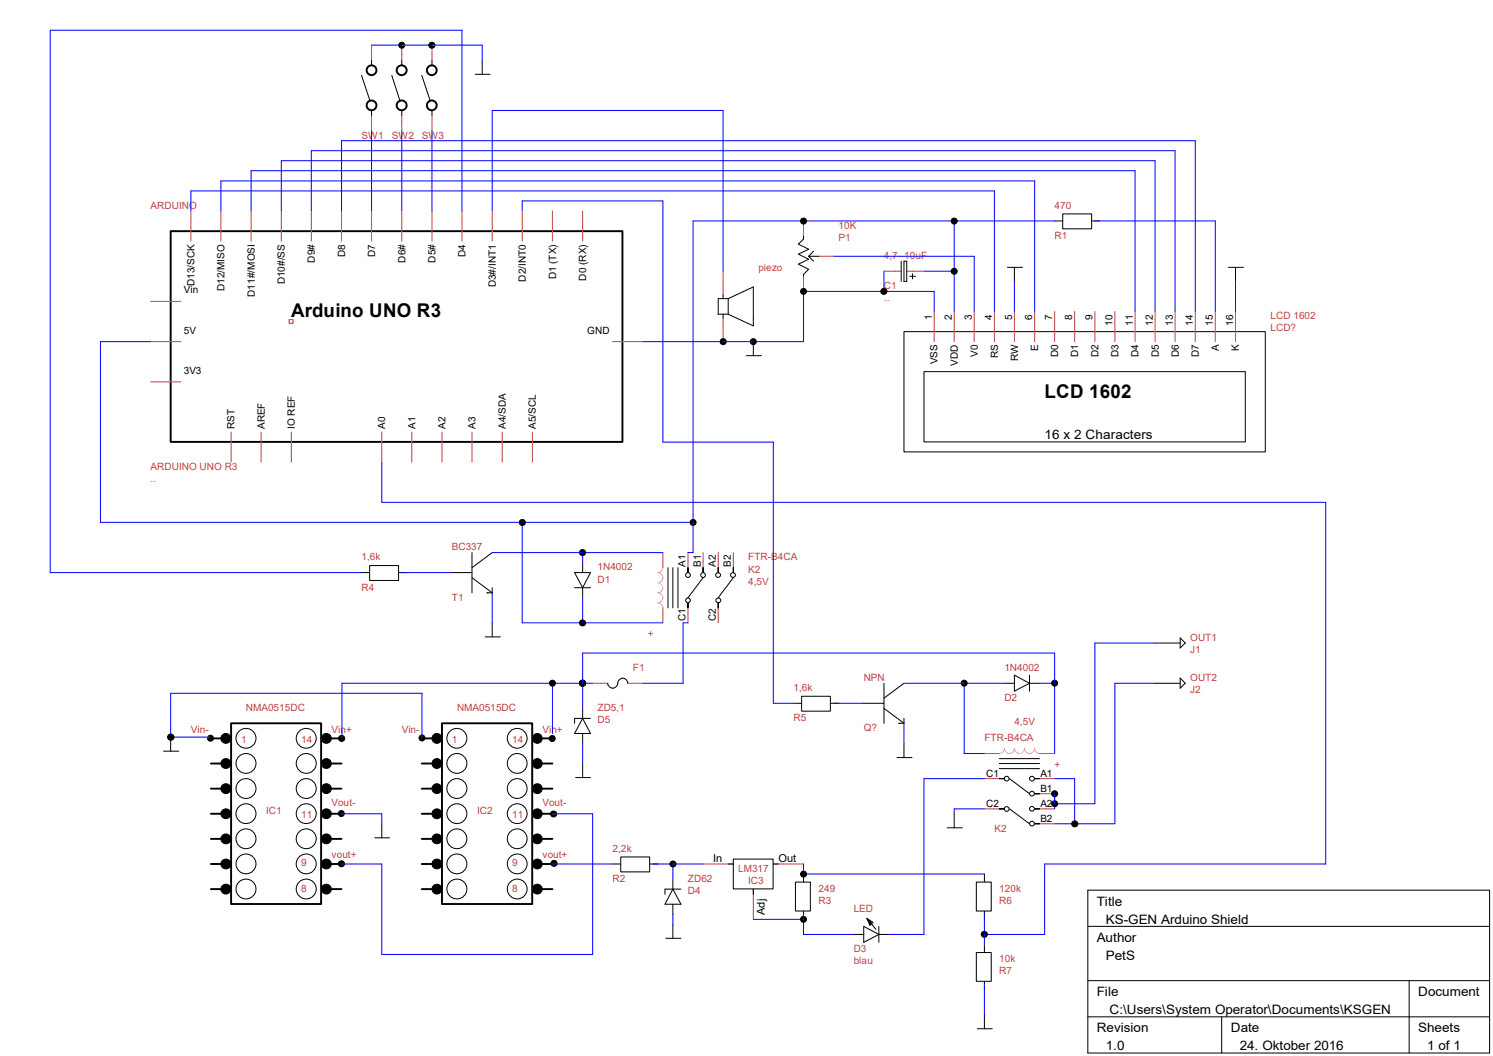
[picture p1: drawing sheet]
<svg xmlns="http://www.w3.org/2000/svg" width="297mm" height="210mm" viewBox="0 0 297 210" stroke-linecap="round" stroke-linejoin="round" font-family="sans-serif">
<path d="M131.9 116.9a1.1 1.1 0 0 1-1 1 1 1 0 0 1 1 1 1 1 0 0 1-1 1 1.01 1.01 0 0 1 1 1M131.9 112.9a1.01 1.01 0 0 1-1 1 1.02 1.02 0 0 1 1 1 1.02 1.02 0 0 1-1 1M198.8 149.9a1.01 1.01 0 0 0 1-1.1 1 1 0 0 0 1 1.1 1 1 0 0 0 1-1.1 1.09 1.09 0 0 0 1 1.1M203.8 148.8a1.02 1.02 0 0 0 1 1.1 1.02 1.02 0 0 0 1-1.1 1.01 1.01 0 0 0 1 1.1" fill="none" stroke="#ff80c0" stroke-width=".2"/>
<path d="M130.9 115.9a1.01 1.01 0 0 1 1 1M203.8 148.8a1.01 1.01 0 0 1-1 1.1" fill="none" stroke="#ff80ff" stroke-width=".2"/>
<g fill="none" stroke="#000" stroke-width=".2">
<path d="M71.9 15l1.7 5.1M73.9 12v1M77.9 15l1.7 5.1M79.9 12v1M83.9 15l1.7 5.1M85.9 12v1M94.5 14.8h3M95.9 12v2.8M73.9 22v1M79.9 22v1M85.9 22v1M143.8 58.6v.8"/>
<path d="M144.9 59.4h.1M144.9 59.4l5-2.3v7.7l-5-2.3M144.9 59.4h-2v3.1h2M144.9 59.4v3.1M159.9 46.9v.6l-1.1 1.1 2.1 1-2.1 .9 2.1 1.1-2.1 .9 2.1 1.1-1 1v.3M160.9 51h2M160.9 51l.9 .9M161.8 50l-.9 1M179.3 51.9v4.1M179.8 51.9h.6v4.1h-.6zM181 54.9h1.1M181.5 54.4v1.1"/>
<path d="M200.4 53.2h3M201.8 53.2v2.8M209.8 43.9h1.6M211.4 42.5h5.8v3h-5.8zM217.2 43.9h1.6M244.4 53.2h3M245.8 53.2v2.8M143.8 62.5v.8M148.5 70.7h3M149.9 67.9v2.8M179.8 66h71.9v23.9h-71.9zM183.8 73.9h63.9v14h-63.9z"/>
<path d="M71.9 113.9h1.6M73.5 112.5h5.8v2.9h-5.8zM79.3 113.9h1.6M89.9 113.9h4M93.9 109.9v8M93.9 114.9l4 3M96.9 117.9h.1M96.9 117.9h1M97.9 116.9v1M97.9 109.9l-4 3M114.3 113.9h3.2l-1.6 3zM114.3 116.9h3.2"/>
<path d="M115.9 111.9v2M115.9 116.9v2M132.9 112.9v8M133.9 112.9v8M134.9 112.9v8M136.9 112.9v1v-1M136.9 119.9v1v-1M139.9 112.9v1v-1M139.9 114.9l-3 4M142.9 112.9v1v-1M142.9 119.9v1v-1M145.9 112.9v1v-1"/>
<path d="M145.9 114.9l-3 4M96.5 126.7h3M97.9 123.9v2.8M124.9 135.9a1.03 1.03 0 0 0-1.1-1 1.03 1.03 0 0 0-.9 1.2 .99 .99 0 0 1-1.1 .8 .99 .99 0 0 1-.9-1M157.9 139.9h1.6M159.5 138.5h5.7v2.9h-5.7zM165.2 139.9h1.6M171.8 139.9h4.1M175.9 135.9v7.9M179.8 135.9l-3.9 3M199.8 135.9h2M201.8 134.3l3 1.6-3 1.6z"/>
<path d="M204.8 135.9h2M204.8 134.3v3.2M229.8 127.9h5M229.8 135.9h5M234.8 126.9l1 1-1 1zM234.8 134.9l1 1-1 1zM32.6 149.4h3M34 146.6v2.8M114.5 154.6h3M115.9 142.9l1.6 3h-3.2zM115.9 140.9v2M115.9 145.9v2"/>
<path d="M115.9 151.8v2.8M117.5 142.9h-3.2v.9M175.9 140.9l3.9 2.9M178.4 150.7h3M178.8 143.8h.1M178.8 143.8h1M179.8 142.9v.9M179.8 147.9v2.8M198.8 150.9h8M198.8 152.9h8M198.8 151.8h8M199.8 154.9h-1h1"/>
<path d="M200.8 154.9l4 3M206.8 154.9h-1h1M206.8 157.9h-1h1M74.5 166.6h3M75.9 163.8v2.8M121.9 171.8h1.6M123.5 170.4h5.7v3h-5.7zM129.3 171.8h1.6M133.9 176.8l1.6 3h-3.2zM133.9 174.8v2M133.9 179.8v2M135.5 176.8h-3.2v1"/>
<path d="M144.9 171.8h1M145.9 170.9h7.9v5.9h-7.9zM149.9 176.8v1M153.8 171.8h1.1M158.2 175.4h3v5.8h-3zM159.9 173.8v1.6M188.4 164.6h3M189.8 161.8v2.8M194.2 175.4h3v5.8h-3zM195.8 173.8v1.6M199.8 160.9h-1h1M200.8 160.9l4 2.9"/>
<path d="M206.8 160.9h-1h1M206.8 163.8h-1h1M216.4 177h79.9v32.4h-79.9zM132.5 186.6h3M133.9 183.8v2.8M159.9 181.2v1.6M169.8 185.8h2M171.8 184.2l3 1.6-3 1.6zM172.4 182.6l1.3 .8-.6 .6zM172.6 182.8l1.6 2M172.8 183l.6 .6M172.8 183.2l.3 .6 .1-.2"/>
<path d="M174.8 184.2v3.2M174.8 185.8h2M194.2 189.4h3v5.8h-3zM195.8 181.2v1.6M195.8 187.8v1.6M195.8 195.2v1.6M216.4 184.2h79.9M216.4 195h79.9M280.3 195v14.4M194.4 204.6h3M195.8 201.8v2.8M216.4 202.2h79.9"/>
<path d="M243 202.2v7.2"/>
<circle cx="136.9" cy="114.4" r=".48"/>
<circle cx="136.9" cy="119.4" r=".48"/>
<circle cx="139.9" cy="114.4" r=".48"/>
<circle cx="142.9" cy="114.4" r=".48"/>
<circle cx="142.9" cy="119.4" r=".48"/>
<circle cx="145.8" cy="114.4" r=".48"/>
<circle cx="48.9" cy="151.8" r="1.98"/>
<circle cx="48.9" cy="146.8" r="1.98"/>
<circle cx="48.9" cy="156.8" r="1.98"/>
<circle cx="60.9" cy="146.8" r="1.98"/>
<circle cx="60.9" cy="151.8" r="1.98"/>
<circle cx="60.9" cy="156.8" r="1.98"/>
<circle cx="90.9" cy="151.8" r="1.98"/>
<circle cx="90.9" cy="156.8" r="1.98"/>
<circle cx="90.9" cy="146.8" r="1.98"/>
<circle cx="102.9" cy="151.8" r="1.97"/>
<circle cx="102.9" cy="146.8" r="1.97"/>
<circle cx="102.9" cy="156.8" r="1.97"/>
<circle cx="200.3" cy="154.9" r=".48"/>
<circle cx="205.3" cy="157.8" r=".48"/>
<circle cx="205.3" cy="154.9" r=".48"/>
<circle cx="48.9" cy="161.8" r="1.98"/>
<circle cx="48.9" cy="176.8" r="1.98"/>
<circle cx="48.9" cy="171.8" r="1.98"/>
<circle cx="48.9" cy="166.8" r="1.98"/>
<circle cx="60.9" cy="176.8" r="1.98"/>
<circle cx="60.9" cy="161.8" r="1.98"/>
<circle cx="60.9" cy="171.8" r="1.98"/>
<circle cx="60.9" cy="166.8" r="1.98"/>
<circle cx="90.9" cy="161.8" r="1.98"/>
<circle cx="90.9" cy="176.8" r="1.98"/>
<circle cx="90.9" cy="171.8" r="1.98"/>
<circle cx="90.9" cy="166.8" r="1.98"/>
<circle cx="102.9" cy="161.8" r="1.97"/>
<circle cx="102.9" cy="171.8" r="1.97"/>
<circle cx="102.9" cy="176.8" r="1.97"/>
<circle cx="102.9" cy="166.8" r="1.97"/>
<circle cx="200.3" cy="160.9" r=".48"/>
<circle cx="205.3" cy="163.8" r=".48"/>
<circle cx="205.3" cy="160.8" r=".48"/>
</g>
<g fill="none" stroke="#c04040" stroke-width=".2">
<path d="M73.9 9v3M79.9 9v3M85.9 9v3M73.9 23v3M79.9 23v3M85.9 23v3M30 59.9h6M38 42v6M43.9 42v6M50 42v6M56 42v6M61.9 42v6"/>
<path d="M67.9 42v6M73.9 42v6M79.9 42v6M85.9 42v6M91.9 42v6M97.9 42v6M103.9 42v6M109.9 42v6M115.9 42v6M143.8 53.9v4.7M159.9 43.9v3M159.9 54.9v3.1"/>
<path d="M162.9 51h3M175.9 53.9h3.4M180.4 53.9h3.4M30 75.9h6M30 67.9h6M121.9 67.9h6M143.8 63.3v4.6M185.8 61.9v6M189.8 61.9v6M193.8 61.9v6M197.8 61.9v6M201.8 61.9v6"/>
<path d="M205.8 61.9v6M209.8 61.9v6M213.8 61.9v6M217.8 61.9v6M221.8 61.9v6M225.8 61.9v6M229.8 61.9v6M233.8 61.9v6M237.8 61.9v6M241.8 61.9v6M245.8 61.9v6M46 85.9v6"/>
<path d="M51.9 85.9v6M58 85.9v6M75.9 85.9v6M81.9 85.9v6M87.9 85.9v6M93.9 85.9v6M99.9 85.9v6M105.9 85.9v6M131.9 109.9v3M136.9 109.9v3M139.9 109.9v3M142.9 109.9v3"/>
<path d="M145.9 109.9v3M117.9 135.9h3M124.9 135.9h3M131.9 120.9v3M136.9 120.9v3M142.9 120.9v3M195.8 149.9h3M195.8 154.9h3M206.8 149.9h3M206.8 154.9h3M206.8 157.9h3M139.9 171.8h6"/>
<path d="M149.9 176.8v6M153.8 171.8h6.1M195.8 160.9h3M206.8 160.9h3M206.8 163.8h3"/>
</g>
<path d="M57.5 63.5h.8v.8h-.8z" fill="none" stroke="#f00" stroke-width=".2"/>
<g fill="none" stroke="#000" stroke-width=".38">
<path d="M34 46h89.8v41.9h-89.8zM42 146.9h1.9M42 151.8h1.9M42 156.8h1.9M46 143.8h17.9v36h-17.9zM66 156.8h1.9M66 151.8h1.9M66 146.9h1.9M83.9 146.9h2M83.9 151.8h2M83.9 156.8h2M87.9 143.8h18v36h-18z"/>
<path d="M107.9 156.8h2M107.9 151.8h2M107.9 146.9h2M42 161.8h1.9M42 166.8h1.9M42 171.8h1.9M42 176.8h1.9M66 171.8h1.9M66 166.8h1.9M66 161.8h1.9M66 176.8h1.9M83.9 161.8h2"/>
<path d="M83.9 166.8h2M83.9 171.8h2M83.9 176.8h2M107.9 171.8h2M107.9 166.8h2M107.9 161.8h2M107.9 176.8h2"/>
<circle cx="73.9" cy="14" r=".97"/>
<circle cx="79.9" cy="14" r=".99"/>
<circle cx="85.9" cy="14" r=".97"/>
<circle cx="73.9" cy="21" r=".97"/>
<circle cx="79.9" cy="21" r=".99"/>
<circle cx="85.9" cy="21" r=".97"/>
</g>
<g fill="#000" stroke="#000" stroke-width=".2">
<circle cx="79.9" cy="9" r=".59"/>
<circle cx="85.9" cy="9" r=".61"/>
<circle cx="159.9" cy="44" r=".59"/>
<circle cx="159.9" cy="58" r=".59"/>
<circle cx="175.8" cy="58" r=".61"/>
<circle cx="189.8" cy="44" r=".59"/>
<circle cx="189.8" cy="54" r=".59"/>
<circle cx="143.9" cy="68" r=".61"/>
<circle cx="149.9" cy="67.9" r=".59"/>
<circle cx="103.9" cy="103.9" r=".61"/>
<circle cx="115.9" cy="109.9" r=".61"/>
<circle cx="137.9" cy="103.9" r=".59"/>
<circle cx="109.9" cy="135.9" r=".59"/>
<circle cx="115.9" cy="123.9" r=".61"/>
<circle cx="115.9" cy="135.9" r=".61"/>
<circle cx="191.8" cy="135.9" r=".59"/>
<circle cx="209.8" cy="135.9" r=".59"/>
<circle cx="34" cy="146.6" r=".61"/>
<circle cx="34" cy="146.6" r=".59"/>
<circle cx="41.9" cy="146.8" r=".59"/>
<circle cx="44.9" cy="146.9" r=".99"/>
<circle cx="44.9" cy="151.9" r=".99"/>
<circle cx="44.9" cy="156.9" r=".99"/>
<circle cx="64.9" cy="146.9" r=".99"/>
<circle cx="64.9" cy="156.9" r=".99"/>
<circle cx="64.9" cy="151.9" r=".99"/>
<circle cx="68" cy="146.9" r=".61"/>
<circle cx="83.9" cy="146.8" r=".59"/>
<circle cx="86.9" cy="156.8" r=".97"/>
<circle cx="86.9" cy="146.9" r=".97"/>
<circle cx="86.9" cy="151.8" r=".97"/>
<circle cx="106.9" cy="156.8" r=".97"/>
<circle cx="106.9" cy="146.9" r=".97"/>
<circle cx="106.9" cy="151.8" r=".97"/>
<circle cx="109.9" cy="146.9" r=".59"/>
<circle cx="209.8" cy="157.9" r=".59"/>
<circle cx="209.8" cy="159.9" r=".59"/>
<circle cx="44.9" cy="171.8" r=".99"/>
<circle cx="44.9" cy="166.8" r=".99"/>
<circle cx="44.9" cy="176.8" r=".99"/>
<circle cx="44.9" cy="161.8" r=".99"/>
<circle cx="64.9" cy="166.8" r=".99"/>
<circle cx="64.9" cy="161.8" r=".99"/>
<circle cx="64.9" cy="171.8" r=".99"/>
<circle cx="64.9" cy="176.8" r=".99"/>
<circle cx="67.9" cy="161.8" r=".59"/>
<circle cx="67.9" cy="171.8" r=".61"/>
<circle cx="86.9" cy="171.8" r=".97"/>
<circle cx="86.9" cy="161.8" r=".97"/>
<circle cx="86.9" cy="176.8" r=".97"/>
<circle cx="86.9" cy="166.8" r=".97"/>
<circle cx="106.9" cy="171.8" r=".97"/>
<circle cx="106.9" cy="161.8" r=".97"/>
<circle cx="106.9" cy="166.8" r=".97"/>
<circle cx="106.9" cy="176.8" r=".97"/>
<circle cx="110.1" cy="161.9" r=".61"/>
<circle cx="110.2" cy="171.7" r=".61"/>
<circle cx="133.9" cy="171.8" r=".61"/>
<circle cx="159.9" cy="173.8" r=".59"/>
<circle cx="213.8" cy="163.9" r=".61"/>
<circle cx="159.9" cy="182.8" r=".59"/>
<circle cx="195.8" cy="185.8" r=".61"/>
</g>
<g fill="none" stroke="#00f" stroke-width=".2">
<path d="M73.9 9h22v3M73.9 26v16M79.9 26v16M85.9 26v16M38 42v-4h159.8v23.9M43.9 42v-6h161.9v25.9M50 42v-8h175.8v27.9M56 42v-10h173.8v29.9M61.9 42v-12h171.9v31.9M67.9 42v-14h169.9v33.9M91.9 42v-36h-81.9v107.9h61.9M97.9 42v-20h45.9v31.9"/>
<path d="M103.9 42v-2h28v47.9h21.9v52h4.1M165.9 51h27.9v10.9M175.9 53.9v4.1M183.8 53.9h6M189.8 43.9v18M201.8 56v5.9M209.8 43.9h-71.9v66h-1M217.8 43.9h24v18M245.8 56v5.9M30 67.9h-10v36h117.9M185.8 61.9v-3.9h-25.9v9.9h-32M75.9 91.9v8h187.8v71.9h-55.9v14h-12"/>
<path d="M79.9 113.9h10M97.9 117.9v6M97.9 109.9h34M103.9 103.9v20h28M115.9 109.9v2M115.9 118.9v5M109.9 135.9v10M117.9 135.9h-49.9v11M136.9 123.9h-1v12h-8M165.9 139.9h5.9M179.8 135.9h20M191.8 135.9v14h4"/>
<path d="M206.8 135.9h3M229.8 135.9h-8v27.9h-12M229.8 127.9h-12v32h-8M41.7 146.6h-7.7v-8.7h49.9v8.7M115.9 140.9v-11h93.9v20M115.9 147.9v3.9M179.8 143.8v4.1M195.8 154.9h-12v30.9h-7M209.8 154.9h4v8.9M209.8 157.9v3M67.9 161.8h8v2M109.9 161.8h8v28h-42v-18h-8"/>
<path d="M109.9 171.8h12M129.9 171.8h10M133.9 171.8v3M159.9 171.8v2h35.9M195.8 160.9h-6v.9M133.9 181.8v2M149.9 182.8h10M159.9 181.8v4h9.9M195.8 181.8v6M195.8 195.8v6"/>
</g>
<g font-size="3.8">
<text x="58" y="63.1">Arduino UNO R3</text>
<text x="207.8" y="79.1">LCD 1602</text>
</g>
<g font-size="2.6">
<text x="207.8" y="87.4">16 x 2 Characters</text>
<text x="218.2" y="180.1">Title</text>
<text x="220" y="183.7">KS-GEN Arduino Shield</text>
<text x="218.2" y="187.3">Author</text>
<text x="220" y="190.9">PetS</text>
<text x="218.2" y="198.1">File</text>
<text x="220.7" y="201.7">C:\Users\System Operator\Documents\KSGEN</text>
<text x="282.1" y="198.1">Document</text>
<text x="218.2" y="205.3">Revision</text>
<text x="220" y="208.9">1.0</text>
<text x="244.9" y="205.3">Date</text>
<text x="246.6" y="208.9">24. Oktober 2016</text>
<text x="282.2" y="205.3">Sheets</text>
<text x="283.9" y="208.9">1 of 1</text>
</g>
<g font-size="2.2">
<text x="141.9" y="171.4">In</text>
<text x="154.9" y="171.4">Out</text>
<text x="152.1" y="182" transform="rotate(-90 152.1 182)">Adj</text>
</g>
<g font-size="2" fill="#c04040">
<text x="71.9" y="27.6">SW1</text>
<text x="77.9" y="27.6">SW2</text>
<text x="83.9" y="27.6">SW3</text>
<text x="30" y="41.5">ARDUINO</text>
<text x="209.8" y="41.5">470</text>
<text x="166.8" y="47.9">P1</text>
<text x="166.8" y="45.6">10K</text>
<text x="209.8" y="47.5">R1</text>
<text x="150.9" y="53.9">piezo</text>
<text x="175.9" y="51.5">4,7 -10uF</text>
<text x="175.9" y="57.5">C1</text>
<text x="175.9" y="59.9">..</text>
<text x="252.8" y="65.9">LCD?</text>
<text x="252.8" y="63.5">LCD 1602</text>
<text x="30" y="93.5">ARDUINO UNO R3</text>
<text x="30" y="95.9">..</text>
<text x="71.9" y="111.5">1,6k</text>
<text x="89.9" y="109.5">BC337</text>
<text x="118.9" y="113.5">1N4002</text>
<text x="148.8" y="113.9">K2</text>
<text x="148.8" y="111.5">FTR-B4CA</text>
<text x="71.9" y="117.5">R4</text>
<text x="89.9" y="119.5">T1</text>
<text x="118.9" y="115.9">D1</text>
<text x="148.8" y="116.2">4,5V</text>
<text x="128.9" y="126.7">+</text>
<text x="236.8" y="129.8">J1</text>
<text x="236.8" y="127.5">OUT1</text>
<text x="125.9" y="133.4">F1</text>
<text x="157.9" y="137.5">1,6k</text>
<text x="171.8" y="135.5">NPN</text>
<text x="199.8" y="133.4">1N4002</text>
<text x="236.8" y="137.8">J2</text>
<text x="236.8" y="135.5">OUT2</text>
<text x="48.9" y="141.4">NMA0515DC</text>
<text x="90.9" y="141.4">NMA0515DC</text>
<text x="118.9" y="143.8">D5</text>
<text x="118.9" y="141.4">ZD5,1</text>
<text x="157.9" y="143.4">R5</text>
<text x="199.8" y="139.4">D2</text>
<text x="38" y="145.8">Vin-</text>
<text x="48" y="147.8">1</text>
<text x="59.9" y="147.8">14</text>
<text x="66" y="145.8">Vin+</text>
<text x="79.9" y="145.8">Vin-</text>
<text x="89.9" y="147.8">1</text>
<text x="101.9" y="147.8">14</text>
<text x="107.9" y="145.8">Vin+</text>
<text x="171.8" y="145.5">Q?</text>
<text x="195.8" y="147.4">FTR-B4CA</text>
<text x="201.8" y="144.2">4,5V</text>
<text x="209.8" y="152.7">+</text>
<text x="53" y="161.8">IC1</text>
<text x="66" y="160.2">Vout-</text>
<text x="94.9" y="161.8">IC2</text>
<text x="107.9" y="160.2">Vout-</text>
<text x="59.9" y="162.6">11</text>
<text x="101.9" y="162.6">11</text>
<text x="197.8" y="165.4">K2</text>
<text x="59.9" y="172.2">9</text>
<text x="66" y="170.6">vout+</text>
<text x="101.9" y="172.2">9</text>
<text x="107.9" y="170.6">vout+</text>
<text x="121.9" y="169.4">2,2k</text>
<text x="146.9" y="173.4">LM317</text>
<text x="59.9" y="177.4">8</text>
<text x="101.9" y="177.4">8</text>
<text x="121.9" y="175.4">R2</text>
<text x="136.9" y="177.8">D4</text>
<text x="136.9" y="175.4">ZD62</text>
<text x="148.8" y="175.8">IC3</text>
<text x="162.9" y="179.8">R3</text>
<text x="162.9" y="177.4">249</text>
<text x="198.8" y="179.8">R6</text>
<text x="198.8" y="177.4">120k</text>
<text x="169.8" y="181.4">LED</text>
<text x="169.8" y="189.4">D3</text>
<text x="169.8" y="191.8">blau</text>
<text x="198.8" y="191.4">10k</text>
<text x="198.8" y="193.8">R7</text>
</g>
<g font-size="2">
<text x="62.7" y="52.2" transform="rotate(-90 62.7 52.2)">D9#</text>
<text x="68.7" y="51.1" transform="rotate(-90 68.7 51.1)">D8</text>
<text x="74.6" y="51.1" transform="rotate(-90 74.6 51.1)">D7</text>
<text x="80.6" y="52.2" transform="rotate(-90 80.6 52.2)">D6#</text>
<text x="86.6" y="52.2" transform="rotate(-90 86.6 52.2)">D5#</text>
<text x="92.6" y="51.1" transform="rotate(-90 92.6 51.1)">D4</text>
<text x="36.6" y="58.3">Vin</text>
<text x="38.7" y="56.9" transform="rotate(-90 38.7 56.9)">D13/SCK</text>
<text x="44.7" y="57.9" transform="rotate(-90 44.7 57.9)">D12/MISO</text>
<text x="50.7" y="59" transform="rotate(-90 50.7 59)">D11#/MOSI</text>
<text x="56.6" y="56.6" transform="rotate(-90 56.6 56.6)">D10#/SS</text>
<text x="98.6" y="57.1" transform="rotate(-90 98.6 57.1)">D3#/INT1</text>
<text x="104.6" y="56" transform="rotate(-90 104.6 56)">D2/INT0</text>
<text x="110.6" y="55.6" transform="rotate(-90 110.6 55.6)">D1 (TX)</text>
<text x="116.6" y="55.8" transform="rotate(-90 116.6 55.8)">D0 (RX)</text>
<text x="185.4" y="63.7" transform="rotate(-90 185.4 63.7)">1</text>
<text x="189.4" y="63.7" transform="rotate(-90 189.4 63.7)">2</text>
<text x="193.3" y="63.7" transform="rotate(-90 193.3 63.7)">3</text>
<text x="197.4" y="63.7" transform="rotate(-90 197.4 63.7)">4</text>
<text x="201.3" y="63.7" transform="rotate(-90 201.3 63.7)">5</text>
<text x="205.4" y="63.7" transform="rotate(-90 205.4 63.7)">6</text>
<text x="209.3" y="63.7" transform="rotate(-90 209.3 63.7)">7</text>
<text x="213.3" y="63.7" transform="rotate(-90 213.3 63.7)">8</text>
<text x="217.3" y="63.7" transform="rotate(-90 217.3 63.7)">9</text>
<text x="221.3" y="64.8" transform="rotate(-90 221.3 64.8)">10</text>
<text x="225.3" y="64.8" transform="rotate(-90 225.3 64.8)">11</text>
<text x="229.3" y="64.8" transform="rotate(-90 229.3 64.8)">12</text>
<text x="233.3" y="64.8" transform="rotate(-90 233.3 64.8)">13</text>
<text x="237.3" y="64.8" transform="rotate(-90 237.3 64.8)">14</text>
<text x="241.3" y="64.8" transform="rotate(-90 241.3 64.8)">15</text>
<text x="245.3" y="64.8" transform="rotate(-90 245.3 64.8)">16</text>
<text x="36.6" y="66.3">5V</text>
<text x="116.8" y="66.3">GND</text>
<text x="194.5" y="71" transform="rotate(-90 194.5 71)">V0</text>
<text x="198.5" y="71.3" transform="rotate(-90 198.5 71.3)">RS</text>
<text x="202.5" y="71.8" transform="rotate(-90 202.5 71.8)">RW</text>
<text x="206.5" y="69.8" transform="rotate(-90 206.5 69.8)">E</text>
<text x="210.5" y="71.1" transform="rotate(-90 210.5 71.1)">D0</text>
<text x="214.5" y="71.1" transform="rotate(-90 214.5 71.1)">D1</text>
<text x="218.5" y="71.1" transform="rotate(-90 218.5 71.1)">D2</text>
<text x="222.5" y="71.1" transform="rotate(-90 222.5 71.1)">D3</text>
<text x="226.5" y="71.1" transform="rotate(-90 226.5 71.1)">D4</text>
<text x="230.5" y="71.1" transform="rotate(-90 230.5 71.1)">D5</text>
<text x="234.5" y="71.1" transform="rotate(-90 234.5 71.1)">D6</text>
<text x="238.5" y="71.1" transform="rotate(-90 238.5 71.1)">D7</text>
<text x="242.5" y="69.8" transform="rotate(-90 242.5 69.8)">A</text>
<text x="246.5" y="69.8" transform="rotate(-90 246.5 69.8)">K</text>
<text x="36.6" y="74.3">3V3</text>
<text x="186.5" y="72.5" transform="rotate(-90 186.5 72.5)">VSS</text>
<text x="190.5" y="72.7" transform="rotate(-90 190.5 72.7)">VDD</text>
<text x="46.7" y="85.3" transform="rotate(-90 46.7 85.3)">RST</text>
<text x="52.7" y="85.3" transform="rotate(-90 52.7 85.3)">AREF</text>
<text x="58.7" y="85.3" transform="rotate(-90 58.7 85.3)">IO REF</text>
<text x="76.6" y="85.3" transform="rotate(-90 76.6 85.3)">A0</text>
<text x="82.6" y="85.3" transform="rotate(-90 82.6 85.3)">A1</text>
<text x="88.6" y="85.3" transform="rotate(-90 88.6 85.3)">A2</text>
<text x="94.6" y="85.3" transform="rotate(-90 94.6 85.3)">A3</text>
<text x="100.6" y="85.3" transform="rotate(-90 100.6 85.3)">A4/SDA</text>
<text x="106.6" y="85.3" transform="rotate(-90 106.6 85.3)">A5/SCL</text>
<text x="136.4" y="112.7" transform="rotate(-90 136.4 112.7)">A1</text>
<text x="139.4" y="112.7" transform="rotate(-90 139.4 112.7)">B1</text>
<text x="142.4" y="112.7" transform="rotate(-90 142.4 112.7)">A2</text>
<text x="145.4" y="112.7" transform="rotate(-90 145.4 112.7)">B2</text>
<text x="136.4" y="123.5" transform="rotate(-90 136.4 123.5)">C1</text>
<text x="142.4" y="123.5" transform="rotate(-90 142.4 123.5)">C2</text>
<text x="196.2" y="154.4">C1</text>
<text x="207" y="154.4">A1</text>
<text x="196.2" y="160.4">C2</text>
<text x="207" y="160.4">A2</text>
<text x="207" y="157.4">B1</text>
<text x="207" y="163.4">B2</text>
</g>
</svg>
